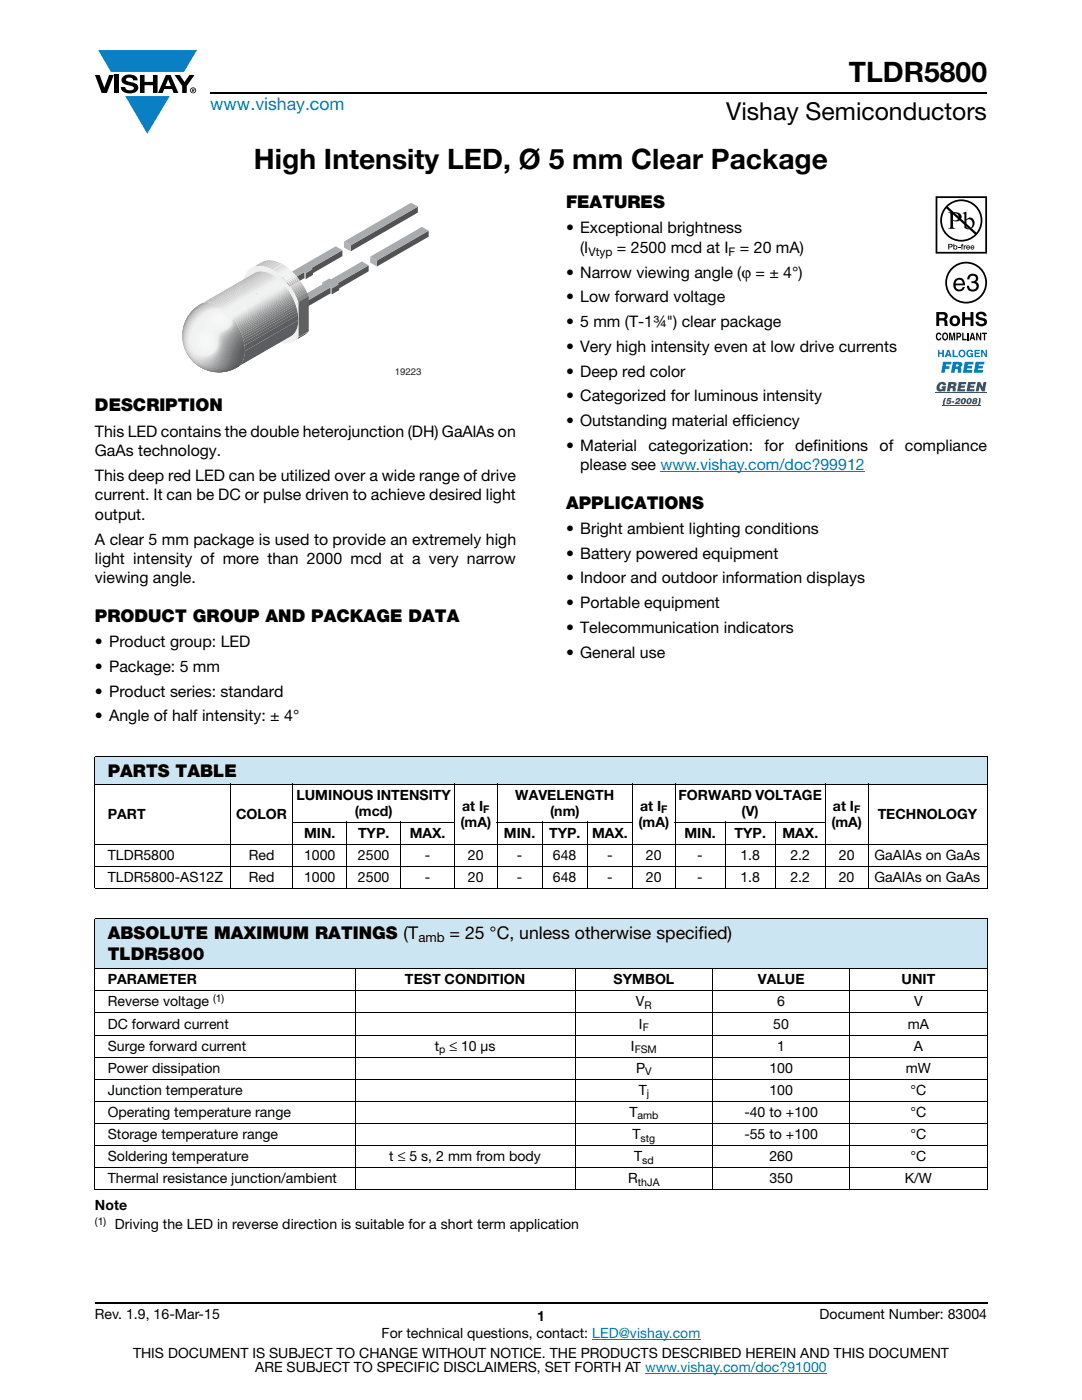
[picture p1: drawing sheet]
<svg xmlns="http://www.w3.org/2000/svg" width="216mm" height="279mm" viewBox="0 0 216 279" stroke-linecap="round" stroke-linejoin="round" font-family="sans-serif">
<g fill="#0a7fc3">
<path d="M19.6 10h19.7l-2.6 4.3h-1.1h-13.5z"/>
<path d="M25 19.2h8.9l-4.5 7.5z"/>
</g>
<g fill="#000">
<path d="M18.9 15h1l.9 2.5 1-2.5h.9l-1.4 3.6h-1zM22.9 15h.9v3.6h-.9zM24.6 15.3a2.1 2.1 0 0 1 2.8 .3l.1 .4h-.9a.79 .79 0 0 0-.7-.5 .79 .79 0 0 0-.8 .4l.3 .3 1 .2a1.08 1.08 0 0 1 1.2 1 1.08 1.08 0 0 1-1.1 1.2 1.73 1.73 0 0 1-2.4-1.2h.9a.96 .96 0 0 0 .8 .6 .96 .96 0 0 0 .9-.4 1.31 1.31 0 0 0-1.2-.6 1.03 1.03 0 0 1-1.1-.6 1.03 1.03 0 0 1 .2-1.1zM27.9 15h.9v1.3h1.7v-1.3h.9v3.6h-.9v-1.6h-1.7v1.6h-.9zM34.8 15h1.1l.9 1.4 1-1.4h1l-1.5 2.2v1.4h-.9v-1.4z"/>
<path d="M33.6 15.9l.5 1.3h-1.1zM33.1 15l-1.6 3.6h1l.3-.8h1.5l.3 .8h1l-1.6-3.6z"/>
<path d="M38.4 17.8h.2v.2h-.2zM38.3 17.7v.7h.1v-.3l.4 .3-.2-.3 .2-.2-.1-.2z"/>
<path d="M38.1 18a.46 .46 0 0 1 .9 0 .46 .46 0 0 1-.9 0zM37.9 18a.6 .6 0 0 0 1.2 0 .6 .6 0 0 0-1.2 0z"/>
</g>
<path d="M42 18.6h155M18.9 260h178.1" fill="none" stroke="#000" stroke-width=".36"/>
<path d="M131.8 94.1h40.8M118.2 267.3h21.5M128.7 274h36.3" fill="none" stroke="#007ec4" stroke-width=".2"/>
<path d="M36.4 40.4h49.1v34.9h-49.1z" fill="#fff"/>
<g fill="#525254">
<path d="M62.1 53.5l6.2-3.6v1.2l-6.2 3.6z"/>
<path d="M61 54.5l1.4-.8v1.2l-1.4 .8z"/>
</g>
<path d="M60.7 54.3l.3 .2v1.2l-.3-.2z" fill="#afb1b4"/>
<path d="M67.4 56.5l6.2-3.5v1.1l-6.2 3.6z" fill="#525254"/>
<g fill="#afb1b4">
<path d="M64.3 56.4l.3 .2v1.2l-.3-.2z"/>
<path d="M65.9 57.4l.3 .1v1.2l-.3-.1z"/>
</g>
<path d="M66.2 57.5l1.5-.8v1.2l-1.5 .8z" fill="#525254"/>
<path d="M53.2 57.1l1.3 .8v1.2l-1.3-.8z" fill="#afb1b4"/>
<path d="M54.5 57.9l6.2-3.6v1.2l-6.2 3.6z" fill="#525254"/>
<path d="M53.2 57.1l13.8-7.9 1.3 .7-6.2 3.6 .3 .2-1.4 .8-.3-.2-6.2 3.6z" fill="#a9acae"/>
<path d="M51.1 58.3l2.1-1.2v1.2l-2.1 1.2z" fill="#5f6062"/>
<path d="M51.1 59.5l2.1-1.2 1.3 .8-2.1 1.2z" fill="#d7d8da"/>
<path d="M59.7 60.9l6.2-3.5v1.2l-6.2 3.5z" fill="#525254"/>
<path d="M58.4 60.2l1.3 .7v1.2l-1.3-.7z" fill="#afb1b4"/>
<path d="M58.4 60.2l6.2-3.6-.3-.2 1.4-.8 .3 .2 6.2-3.6 1.4 .8-6.2 3.5 .3 .2-1.5 .8-.3-.1-6.2 3.5z" fill="#a9acae"/>
<path d="M58.6 68.2l.9-.9 2.1-1.2-.7 .7z" fill="#5b5c5f"/>
<path d="M56.3 62.5l2.1-1.1 1.3 .7-2 1.2z" fill="#d7d8da"/>
<path d="M59.5 63.9a3.7 3.7 0 0 1-1.5 3.3z" fill="#5b5c5f"/>
<path d="M50.2 53.5l2.2-1.3z" fill="#919395"/>
<path d="M50.4 53.4l2.2-1.3z" fill="#96989b"/>
<path d="M50.6 53.3l2.3-1.3z" fill="#9c9ea1"/>
<path d="M50.8 53.2l2.3-1.2z" fill="#a2a4a7"/>
<path d="M51.1 53.2l2.3-1.3z" fill="#a8aaad"/>
<path d="M51.3 53.1l2.1-1.2h.3l-2.1 1.2z" fill="#aeb0b3"/>
<path d="M51.6 53.1l2.1-1.2h.3l-2.1 1.2z" fill="#b5b7b9"/>
<path d="M51.9 53.1l2.1-1.2h.3l-2.1 1.2z" fill="#bbbdbf"/>
<path d="M52.2 53.1l2.1-1.2 .4 .1-2.1 1.2z" fill="#c1c3c5"/>
<path d="M52.6 53.2l2.1-1.2 .5 .1-2.1 1.2z" fill="#c8cacc"/>
<path d="M53.1 53.3l2.1-1.2 .5 .2-2.1 1.2z" fill="#cecfd1"/>
<path d="M53.6 53.5l2.1-1.2 .6 .3-2.1 1.2z" fill="#d4d6d7"/>
<path d="M54.2 53.8l2.1-1.2 .1 .1-2 1.2z" fill="#dadbdd"/>
<path d="M50.7 64l8.8-1.2v1.2z" fill="#5b5c5f"/>
<path d="M50.7 64l8.7-1.8 .1 .6z" fill="#616265"/>
<path d="M50.7 64l8.6-2.3 .1 .5z" fill="#68696b"/>
<path d="M50.7 64l8.5-2.7 .1 .4z" fill="#6e7072"/>
<path d="M50.7 64l8.3-3.1 .2 .4z" fill="#747578"/>
<path d="M50.7 64l8.2-3.5 .1 .4z" fill="#7a7b7e"/>
<path d="M50.7 64l8.1-3.8 .1 .3z" fill="#7f8184"/>
<path d="M50.7 64l7.9-4.1 .2 .3z" fill="#858689"/>
<path d="M50.7 64l7.8-4.4 .1 .3z" fill="#8b8d8f"/>
<path d="M50.7 64l7.7-4.6 .1 .2z" fill="#919395"/>
<path d="M50.7 64l7.6-4.8 .1 .2z" fill="#96989b"/>
<path d="M50.7 64l7.5-5 .1 .2z" fill="#9c9ea1"/>
<path d="M50.7 64l7.4-5.2 .1 .2z" fill="#a2a4a7"/>
<path d="M50.7 64l7.3-5.4 .1 .2z" fill="#a8aaad"/>
<path d="M50.7 64l7.2-5.5 .1 .1z" fill="#aeb0b3"/>
<path d="M50.7 64l7.1-5.7 .1 .2z" fill="#b5b7b9"/>
<path d="M50.7 64l7-5.8 .1 .1z" fill="#bbbdbf"/>
<path d="M50.7 64l6.9-6 .1 .2z" fill="#c1c3c5"/>
<path d="M50.7 64l6.8-6.1 .1 .1z" fill="#c8cacc"/>
<path d="M50.7 64l6.7-6.2 .1 .1z" fill="#cecfd1"/>
<path d="M50.7 63.8l6.6-6.2 .1 .2-6.7 6.2z" fill="#d4d6d7"/>
<path d="M50.7 63.7l6.5-6.2 .1 .1-6.6 6.2z" fill="#dadbdd"/>
<path d="M50.7 63.5l6.4-6.2 .1 .2-6.5 6.2z" fill="#e1e2e3"/>
<path d="M50.7 63.4l6.3-6.2 .1 .2-6.4 6.1z" fill="#e8e8e9"/>
<path d="M56.9 57l.1 .2-6.3 6.2v-.2z" fill="#edeeef"/>
<path d="M56.6 56.8l.3 .2-6.2 6.2v-.2z" fill="#f0f1f1"/>
<path d="M55.8 55.9l.8 .9-5.9 6.2v-.9z" fill="#f1f1f2"/>
<path d="M55.5 55.7l.3 .2-5.1 6.2v-.2z" fill="#f0f1f1"/>
<path d="M55.3 55.5l.2 .2-4.8 6.2v-.2z" fill="#edeeef"/>
<path d="M55 55.3l.3 .2-4.6 6.2v-.2z" fill="#e8e8e9"/>
<path d="M54.7 55l.3 .3-4.3 6.2v-.3z" fill="#e1e2e3"/>
<path d="M54.2 54.8l.5 .2-4 6.2v-.2z" fill="#dadbdd"/>
<path d="M53.7 54.5l.5 .3-3.5 6.2v-.3z" fill="#d4d6d7"/>
<path d="M53.3 54.4l.4 .1-3 6.2z" fill="#cecfd1"/>
<path d="M52.9 54.3l.4 .1-2.6 6.2z" fill="#c8cacc"/>
<path d="M52.5 54.2l.4 .1-2.2 6.1z" fill="#c1c3c5"/>
<path d="M52.3 54.2h.2l-1.8 6.2z" fill="#bbbdbf"/>
<path d="M52 54.2h.3l-1.6 6.2z" fill="#b5b7b9"/>
<path d="M51.7 54.2h.3l-1.3 6.2z" fill="#aeb0b3"/>
<path d="M51.5 54.2h.2l-1 6.2z" fill="#a8aaad"/>
<path d="M51.3 54.3l.2-.1-.8 6.3z" fill="#a2a4a7"/>
<path d="M51.1 54.3h.2l-.6 6.2z" fill="#9c9ea1"/>
<path d="M50.9 54.4l.2-.1-.4 6.3z" fill="#96989b"/>
<path d="M50.7 54.5l.2-.1-.2 6.3z" fill="#919395"/>
<path d="M59.5 60.3l2.1-1.2v7l-2.1 1.2z" fill="#5f6062"/>
<path d="M54.4 53.9l2-1.2 .4 .2-2.1 1.2z" fill="#dadbdd"/>
<path d="M54.7 54.1l2.1-1.2 .4 .3-2.1 1.2z" fill="#e1e2e3"/>
<path d="M55.1 54.4l2.1-1.2 .3 .2-2.1 1.2z" fill="#e8e8e9"/>
<path d="M55.4 54.6l2.1-1.2 .3 .3-2.1 1.1z" fill="#edeeef"/>
<path d="M55.7 54.8l2.1-1.1 .3 .3-2.1 1.1z" fill="#f0f1f1"/>
<path d="M56 55.1l2.1-1.1 1 1-2.1 1.2z" fill="#f1f1f2"/>
<path d="M57 56.1l2.1-1.1 .2 .2-2.1 1.2z" fill="#f0f1f1"/>
<path d="M57.2 56.4l2.1-1.2 .2 .2-2.1 1.2z" fill="#edeeef"/>
<path d="M57.4 56.6l2.1-1.2 .1 .2-2 1.2z" fill="#e8e8e9"/>
<path d="M57.6 56.8l2-1.2 .1 .2-2 1.2z" fill="#e1e2e3"/>
<path d="M57.7 57l2-1.2 .2 .1-2.1 1.2z" fill="#dadbdd"/>
<path d="M57.8 57.1l2.1-1.2 .1 .2-2.1 1.2z" fill="#d4d6d7"/>
<path d="M57.9 57.3l2.1-1.2 .1 .1-2.1 1.2z" fill="#cecfd1"/>
<path d="M58 57.4l2.1-1.2 .1 .2-2.1 1.2z" fill="#c8cacc"/>
<path d="M58.1 57.6l2.1-1.2 .1 .2-2.1 1.2z" fill="#c1c3c5"/>
<path d="M58.2 57.7l2.1-1.1 .1 .1-2.1 1.2z" fill="#bbbdbf"/>
<path d="M58.3 57.9l2.1-1.2 .1 .2-2.1 1.2z" fill="#b5b7b9"/>
<path d="M58.4 58.1l2.1-1.2 .1 .2-2.1 1.2z" fill="#aeb0b3"/>
<path d="M58.5 58.3l2.1-1.2 .1 .2-2 1.2z" fill="#a8aaad"/>
<path d="M58.7 58.5l2-1.2 .1 .2-2 1.2z" fill="#a2a4a7"/>
<path d="M58.8 58.7l2-1.2 .2 .2-2.1 1.2z" fill="#9c9ea1"/>
<path d="M58.9 58.9l2.1-1.2 .1 .3-2.1 1.2z" fill="#96989b"/>
<path d="M59 59.2l2.1-1.2 .1 .3-2 1.1z" fill="#919395"/>
<path d="M59.2 59.4l2-1.1 .2 .3-2.1 1.2z" fill="#8b8d8f"/>
<path d="M59.3 59.8l2.1-1.2 .1 .3-2 1.2z" fill="#858689"/>
<path d="M59.5 60.1l2-1.2 .1 .2-2.1 1.2z" fill="#7f8184"/>
<path d="M51.1 58.3v1.2l1.3 .8v-1.2zM56.3 61.4v1.1l1.4 .8v-1.2zM49.6 54a3.8 3.8 0 0 1 4.8-.1 12.9 12.9 0 0 1 5.1 6.4v7a3.3 3.3 0 0 1-4.3 .8 12.7 12.7 0 0 1-6.7-11.8l.2-.9z" fill="#edeeef"/>
<g fill="#5b5c5f">
<path d="M48.8 69l10.7-5.1a3.7 3.7 0 0 1-1.5 3.2l-10.7 6.2a4.1 4.1 0 0 0 1.5-4z"/>
<path d="M48.8 69l10.7-5.1a3.8 3.8 0 0 1-1.5 3.2l-9.2 3.1z"/>
<path d="M47.3 70.1h1.5v-1.1l10.7-6.2a5.2 5.2 0 0 1-1 4l-.5 .3z"/>
</g>
<path d="M48.7 68.4l10.7-6.2 .1 .6-10.7 6.2z" fill="#616265"/>
<path d="M48.5 67.9l10.8-6.2 .1 .5-10.7 6.2z" fill="#68696b"/>
<path d="M48.4 67.5l10.8-6.2 .1 .4-10.8 6.2z" fill="#6e7072"/>
<path d="M48.3 67.1l10.7-6.2 .2 .4-10.8 6.2z" fill="#747578"/>
<path d="M48.2 66.7l10.7-6.2 .1 .4-10.7 6.2z" fill="#7a7b7e"/>
<path d="M48 66.4l10.8-6.2 .1 .3-10.7 6.2z" fill="#7f8184"/>
<path d="M47.9 66.1l10.7-6.2 .2 .3-10.8 6.2z" fill="#858689"/>
<path d="M47.8 65.8l10.7-6.2 .1 .3-10.7 6.2z" fill="#8b8d8f"/>
<path d="M47.7 65.6l10.7-6.2 .1 .2-10.7 6.2z" fill="#919395"/>
<path d="M47.6 65.4l10.7-6.2 .1 .2-10.7 6.2z" fill="#96989b"/>
<path d="M47.5 65.2l10.7-6.2 .1 .2-10.7 6.2z" fill="#9c9ea1"/>
<path d="M47.3 65l10.8-6.2 .1 .2-10.7 6.2z" fill="#a2a4a7"/>
<path d="M47.3 64.8l10.7-6.2 .1 .2-10.8 6.2z" fill="#a8aaad"/>
<path d="M47.2 64.7l10.7-6.2 .1 .1-10.7 6.2z" fill="#aeb0b3"/>
<path d="M47.1 64.5l10.7-6.2 .1 .2-10.7 6.2z" fill="#b5b7b9"/>
<path d="M47 64.4l10.7-6.2 .1 .1-10.7 6.2z" fill="#bbbdbf"/>
<path d="M46.9 64.2l10.7-6.2 .1 .2-10.7 6.2z" fill="#c1c3c5"/>
<path d="M46.8 64.1l10.7-6.2 .1 .1-10.7 6.2z" fill="#c8cacc"/>
<path d="M46.7 64l10.7-6.2 .1 .1-10.7 6.2z" fill="#cecfd1"/>
<path d="M46.6 63.8l10.7-6.2 .1 .2-10.7 6.2z" fill="#d4d6d7"/>
<path d="M46.5 63.7l10.7-6.2 .1 .1-10.7 6.2z" fill="#dadbdd"/>
<path d="M46.4 63.5l10.7-6.2 .1 .2-10.7 6.2z" fill="#e1e2e3"/>
<path d="M46.3 63.4l10.7-6.2 .1 .2-10.7 6.1z" fill="#e8e8e9"/>
<path d="M46.1 63.2l10.8-6.2 .1 .2-10.7 6.2z" fill="#edeeef"/>
<path d="M45.9 63l10.7-6.2 .3 .2-10.8 6.2z" fill="#f0f1f1"/>
<path d="M45.1 62.1l10.7-6.2 .8 .9-10.7 6.2z" fill="#f1f1f2"/>
<path d="M44.8 61.9l10.7-6.2 .3 .2-10.7 6.2z" fill="#f0f1f1"/>
<path d="M44.5 61.7l10.8-6.2 .2 .2-10.7 6.2z" fill="#edeeef"/>
<path d="M44.3 61.5l10.7-6.2 .3 .2-10.8 6.2z" fill="#e8e8e9"/>
<path d="M43.9 61.2l10.8-6.2 .3 .3-10.7 6.2z" fill="#e1e2e3"/>
<path d="M43.5 61l10.7-6.2 .5 .2-10.8 6.2z" fill="#dadbdd"/>
<path d="M43 60.7l10.7-6.2 .5 .3-10.7 6.2z" fill="#d4d6d7"/>
<path d="M42.5 60.6l10.8-6.2 .4 .1-10.7 6.2z" fill="#cecfd1"/>
<path d="M42.2 60.4l10.7-6.1 .4 .1-10.8 6.2z" fill="#c8cacc"/>
<path d="M41.8 60.4l10.7-6.2 .4 .1-10.8 6.1z" fill="#c1c3c5"/>
<path d="M41.5 60.4l10.8-6.2h.2l-10.7 6.2z" fill="#bbbdbf"/>
<path d="M41.3 60.4l10.7-6.2h.3l-10.8 6.2z" fill="#b5b7b9"/>
<path d="M41 60.4l10.7-6.2h.3l-10.7 6.2z" fill="#aeb0b3"/>
<path d="M40.8 60.4l10.9-6.2z" fill="#a8aaad"/>
<path d="M40.6 60.5l10.9-6.3z" fill="#a2a4a7"/>
<path d="M40.4 60.5l10.9-6.2z" fill="#9c9ea1"/>
<path d="M40.2 60.6l10.9-6.3z" fill="#96989b"/>
<path d="M40 60.7l10.9-6.3z" fill="#919395"/>
<g fill="#f0f1f1">
<path d="M38.3 62a3.9 3.9 0 0 1 4.2-1.4 10.8 10.8 0 0 1 6.3 10.3 3.5 3.5 0 0 1-2.9 3.1 6.6 6.6 0 0 1-6.8-1.5 4.3 4.3 0 0 1-.6-2.5 3.5 3.5 0 0 0 1.4 3.3 7.3 7.3 0 0 1-1.6-11.3z"/>
<path d="M38.6 61.7a3.7 3.7 0 0 1 5.5-.4l1 .8a3.6 3.6 0 0 0-4.8 1.4l-.9 1.2a3.9 3.9 0 0 0-.1 5.6 2.38 2.38 0 0 0 2.8 .3 2.38 2.38 0 0 0 1.1-2.6v-.4a1.17 1.17 0 0 1 .8-1.4 2.95 2.95 0 0 0 2.2-2.1l-.3-1.1a10.4 10.4 0 0 1 2.7 8.5 4.1 4.1 0 0 1-3.3 2.6 6.6 6.6 0 0 1-6.2-1.6 4.3 4.3 0 0 1-.6-2.5 3.5 3.5 0 0 0 1.4 3.3 7.3 7.3 0 0 1-1.3-11.6z"/>
</g>
<path d="M38.6 61.7a3.7 3.7 0 0 1 5.4-.4l.8 .6a3.9 3.9 0 0 0-4.7 1.5l-.6 .6a4.6 4.6 0 0 0-1 6 3.5 3.5 0 0 0 1.4 3.3 7.3 7.3 0 0 1-1.3-11.6z" fill="#edeeef"/>
<path d="M38.6 61.7a3.7 3.7 0 0 1 5.4-.4l.5 .4a4.6 4.6 0 0 0-4.9 1.7 6.6 6.6 0 0 0-1.9 5.7l.4 .8 .4 .5a3.3 3.3 0 0 0 1.4 2.9 7.3 7.3 0 0 1-1.3-11.6z" fill="#e8e8e9"/>
<path d="M38.6 61.7a3.7 3.7 0 0 1 5.5-.4l.2 .2a5.4 5.4 0 0 0-5.8 2.9 5.5 5.5 0 0 0-.5 5.9l.5 .5 .3 1.1a2.71 2.71 0 0 0 1.1 1.4 7.3 7.3 0 0 1-1.3-11.6z" fill="#e1e2e3"/>
<path d="M38.6 61.7a3.7 3.7 0 0 1 5.3-.5 5.5 5.5 0 0 0-5.3 2.7 6.2 6.2 0 0 0-1.2 5.8l.5 .8 .7 .7a3.1 3.1 0 0 0 1.3 2.1 7.3 7.3 0 0 1-1.3-11.6z" fill="#dadbdd"/>
<path d="M38.6 61.7a3.7 3.7 0 0 1 4.9-.7 7 7 0 0 0-6.4 8.2 3.9 3.9 0 0 0 1.6 2.3l.3 .9 .9 .9a7.3 7.3 0 0 1-1.3-11.6z" fill="#d4d6d7"/>
<path d="M38.5 70a2.8 2.8 0 0 0 3.4 .7 2.8 2.8 0 0 0 1.5-3.1 1.38 1.38 0 0 1 1.3-1.7 2.21 2.21 0 0 0 1.4-2.7 10.3 10.3 0 0 1 2.5 8.3 4.1 4.1 0 0 1-3.3 2.6 6.6 6.6 0 0 1-6.2-1.6 4.3 4.3 0 0 1-.6-2.5z" fill="#edeeef"/>
<path d="M38.6 61.7a3.7 3.7 0 0 1 4.4-1 7.4 7.4 0 0 0-6 8.4 4.2 4.2 0 0 0 1.7 2.6l.4 .8 .8 .8a7.3 7.3 0 0 1-1.3-11.6z" fill="#cecfd1"/>
<path d="M38.5 70.4a2.94 2.94 0 0 0 3 .6 2.94 2.94 0 0 0 1.9-2.4l.1-.8a1.46 1.46 0 0 1 1.2-1.8 2.33 2.33 0 0 0 1.6-2.6 10.2 10.2 0 0 1 2.3 8.1 4.1 4.1 0 0 1-3.3 2.6 6.7 6.7 0 0 1-6.1-1.5 4 4 0 0 1-.7-2.2z" fill="#e8e8e9"/>
<path d="M38.6 61.7a3.7 3.7 0 0 1 3.9-1.1 7.4 7.4 0 0 0-5.5 8.9l.4 1 .6 .8 .8 .6 .4 .7 .7 .7a7.3 7.3 0 0 1-1.3-11.6z" fill="#c8cacc"/>
<path d="M38.5 70.8a3.3 3.3 0 0 0 3.6 .1 3.3 3.3 0 0 0 1.5-3.3 1.73 1.73 0 0 1 1.4-1.7 2.25 2.25 0 0 0 1.4-2.3 10.1 10.1 0 0 1 2.2 7.9 4.1 4.1 0 0 1-3.3 2.6 6.8 6.8 0 0 1-6-1.4l-.5-.8z" fill="#e1e2e3"/>
<path d="M38.6 61.7a3.7 3.7 0 0 1 3.5-1.3 7.6 7.6 0 0 0-5.1 9.4l.5 .9 .6 .8 1.8 1.8a7.3 7.3 0 0 1-1.3-11.6z" fill="#c1c3c5"/>
<path d="M38.6 71.2a3.5 3.5 0 0 0 5.1-3.6 1.97 1.97 0 0 1 1.5-1.7 2.39 2.39 0 0 0 1.3-2.2 9.9 9.9 0 0 1 2.1 7.8 4.1 4.1 0 0 1-3.3 2.6 6.7 6.7 0 0 1-6.1-1.4z" fill="#dadbdd"/>
<path d="M38.6 61.7a3.8 3.8 0 0 1 3.2-1.3 7.6 7.6 0 0 0-4.8 9.5l.5 .9 .7 .8 1.7 1.7a7.3 7.3 0 0 1-1.3-11.6z" fill="#bbbdbf"/>
<path d="M38.7 71.5a3.7 3.7 0 0 0 5.1-3.8l.1-.3a2.68 2.68 0 0 1 1.7-1.7 2.33 2.33 0 0 0 1-1.9 9.8 9.8 0 0 1 2 7.7 4.1 4.1 0 0 1-3.3 2.6 6.8 6.8 0 0 1-6-1.4z" fill="#d4d6d7"/>
<path d="M38.7 71.7a3.6 3.6 0 0 0 4.8-1.8l.2-.5a5.7 5.7 0 0 1 .8-2.7l.3-.3a2.93 2.93 0 0 0 1.9-2.4 9.7 9.7 0 0 1 1.9 7.5 4.1 4.1 0 0 1-3.3 2.6 6.5 6.5 0 0 1-6.2-1.6z" fill="#cecfd1"/>
<path d="M38.6 61.7a4.3 4.3 0 0 1 2.9-1.3 7.6 7.6 0 0 0-4.4 9.7 7.6 7.6 0 0 0 2.2 2.6l.6 .6a7.3 7.3 0 0 1-1.3-11.6z" fill="#b5b7b9"/>
<path d="M38.8 71.9a2.56 2.56 0 0 0 3.1-.2 5.7 5.7 0 0 0 2.3-4.3 5.3 5.3 0 0 1 1.9-1.9l.5-.7 .2-.7a9.7 9.7 0 0 1 1.8 7.4 4.1 4.1 0 0 1-3.3 2.6 6.6 6.6 0 0 1-6.1-1.5z" fill="#c8cacc"/>
<path d="M38.6 61.7a4.5 4.5 0 0 1 2.7-1.3 7.4 7.4 0 0 0-3.7 10.7l.7 .8 1.6 1.4a7.3 7.3 0 0 1-1.3-11.6z" fill="#aeb0b3"/>
<path d="M38.9 72.1a2.43 2.43 0 0 0 3-.1 5.6 5.6 0 0 0 2.4-4.4 4.8 4.8 0 0 1 1.9-2l.4-.6 .3-.8a9.6 9.6 0 0 1 1.7 7.3 4.1 4.1 0 0 1-3.3 2.6 6.5 6.5 0 0 1-6.2-1.6z" fill="#c1c3c5"/>
<path d="M38.6 61.7a4.7 4.7 0 0 1 2.4-1.3 7.5 7.5 0 0 0-3.9 10 8.3 8.3 0 0 0 2.6 2.7l.2 .2a7.3 7.3 0 0 1-1.3-11.6z" fill="#a8aaad"/>
<path d="M39 72.3a2.75 2.75 0 0 0 3.9-.9 7.7 7.7 0 0 0 1.7-4l.4-.6a4.5 4.5 0 0 0 2-2.4 9.5 9.5 0 0 1 1.6 7.1 4.1 4.1 0 0 1-3.3 2.6 6.6 6.6 0 0 1-6.1-1.5z" fill="#bbbdbf"/>
<path d="M39.1 72.5a2.77 2.77 0 0 0 4-1.1l.8-1.4 .3-1.1a4.4 4.4 0 0 1 2-3l.5-.6 .4-.8a9.4 9.4 0 0 1 1.5 7 4.1 4.1 0 0 1-3.3 2.6 6.7 6.7 0 0 1-6-1.4z" fill="#b5b7b9"/>
<g fill="#a2a4a7">
<path d="M38.6 61.7a5.1 5.1 0 0 1 2.2-1.3 7.8 7.8 0 0 0-4.3 8.2 7.3 7.3 0 0 1 2.1-6.9z"/>
<path d="M37.8 71.4l1 1 1.1 .9-1.1-.8z"/>
</g>
<path d="M47.2 64.7a9.4 9.4 0 0 1 1.4 6.8 4.1 4.1 0 0 1-3.3 2.6 6.6 6.6 0 0 1-6.1-1.5 2.75 2.75 0 0 0 4.1-1.2l.7-1.1a7.7 7.7 0 0 1 2.5-4.6z" fill="#aeb0b3"/>
<g fill="#9c9ea1">
<path d="M38.6 61.7l1.2-.8 .8-.4a7.8 7.8 0 0 0-4.2 7.1 7.3 7.3 0 0 1 2.2-5.9z"/>
<path d="M38.5 72.2l1.4 1.1z"/>
</g>
<path d="M39.3 72.8a2.73 2.73 0 0 0 4.2-1.2l.9-2a6.3 6.3 0 0 1 2.2-3.8l.7-1a9.3 9.3 0 0 1 1.3 6.7 4.1 4.1 0 0 1-3.3 2.6 6.8 6.8 0 0 1-6-1.3z" fill="#a8aaad"/>
<g fill="#96989b">
<path d="M38.6 61.7l1.8-1.2a7.9 7.9 0 0 0-4 6.3 7.3 7.3 0 0 1 2.2-5.1z"/>
<path d="M39 72.6l.9 .7z"/>
</g>
<path d="M39.4 72.9a2.91 2.91 0 0 0 4.6-1.8 12.8 12.8 0 0 1 2.4-4.7l.9-1.4a8.7 8.7 0 0 1 1.1 7.1 5.1 5.1 0 0 1-4.3 2.2 6.9 6.9 0 0 1-4.7-1.4z" fill="#a2a4a7"/>
<path d="M39.5 73a2.91 2.91 0 0 0 4.6-1.6 15.2 15.2 0 0 1 2.4-4.9l1-1.3a8.4 8.4 0 0 1 .9 6.9 5.1 5.1 0 0 1-4.3 2.2 7.1 7.1 0 0 1-4.6-1.3z" fill="#9c9ea1"/>
<g fill="#919395">
<path d="M38.6 61.7l1.6-1.1a7.7 7.7 0 0 0-3.8 5.6 7.2 7.2 0 0 1 2.2-4.5z"/>
<path d="M39.5 73l.4 .3z"/>
</g>
<path d="M39.7 73.1a3 3 0 0 0 4.7-1.8 14.8 14.8 0 0 1 3.2-5.9 8.2 8.2 0 0 1 .8 6.7 5.1 5.1 0 0 1-4.3 2.2 7.3 7.3 0 0 1-4.4-1.2z" fill="#96989b"/>
<path d="M38.6 61.7l1.4-1a7.6 7.6 0 0 0-3.5 4.7l.1-.1a7.2 7.2 0 0 1 2-3.6z" fill="#8b8d8f"/>
<path d="M41.3 62.7a2.99 2.99 0 0 1 4.7 .5 2.09 2.09 0 0 1-1.7 2.7l-.3 .1a1.14 1.14 0 0 0-.8 1.7 2.39 2.39 0 0 1-1.7 3 2.39 2.39 0 0 1-2.9-1.8 3.4 3.4 0 0 1 1.2-3.9l1-1.8z" fill="#f1f1f2"/>
<path d="M39.8 73.2a3 3 0 0 0 4.8-1.8 14.9 14.9 0 0 1 3.1-5.8 8.1 8.1 0 0 1 .7 6.5 5.1 5.1 0 0 1-4.3 2.2 7.4 7.4 0 0 1-4.3-1.1z" fill="#919395"/>
<path d="M38.6 61.7l.6-.4a7.4 7.4 0 0 0-2.4 3.2 7.3 7.3 0 0 1 1.8-2.8z" fill="#858689"/>
<path d="M40 73.3a3.1 3.1 0 0 0 4.9-1.7l.2-.6a12.8 12.8 0 0 1 2.7-5.2 8 8 0 0 1 .6 6.3 5.1 5.1 0 0 1-4.3 2.2l-2-.1z" fill="#8b8d8f"/>
<path d="M41.4 62.7a2.78 2.78 0 0 1 4.6 .8 2.12 2.12 0 0 1-2 2.4l-.4 .1a.96 .96 0 0 0-.5 1.4 2.32 2.32 0 0 1-2.5 3.2 2.93 2.93 0 0 1-2-2.4 2.93 2.93 0 0 1 1.3-2.9 2.81 2.81 0 0 0 1-1.8z" fill="#f1f1f2"/>
<path d="M47.9 66.1a7.8 7.8 0 0 1 .5 6 5.1 5.1 0 0 1-4.3 2.2l-2-.1-1.6-.6a3.2 3.2 0 0 0 4.8-2.5l.1-.3a12.9 12.9 0 0 1 2.5-4.7z" fill="#858689"/>
<path d="M41.4 62.9a2.7 2.7 0 0 1 4.5 .5 2.02 2.02 0 0 1-2 2.4l-.3 .1a.65 .65 0 0 0-.7 .6l.1 1.4a2.15 2.15 0 0 1-1.7 2.6 2.15 2.15 0 0 1-2.5-2 2.79 2.79 0 0 1 1.5-3.2l.5-.7 .3-1.1z" fill="#f2f2f3"/>
<path d="M48 66.4a7 7 0 0 1 .1 6.2 6.8 6.8 0 0 1-7.1 1.2 3.2 3.2 0 0 0 4.5-2.3 11.6 11.6 0 0 1 2.5-5.1z" fill="#7f8184"/>
<path d="M41.6 62.8a2.63 2.63 0 0 1 4.1 .4 1.83 1.83 0 0 1-1.8 2.5 .99 .99 0 0 0-1.1 1.1 2.74 2.74 0 0 1-1.1 3.5 2.48 2.48 0 0 1-2.8-1.6 2.48 2.48 0 0 1 1.3-3l.7-.8 .2-1.2z" fill="#f2f2f3"/>
<path d="M48.2 66.7a6.8 6.8 0 0 1-.1 5.9 6.7 6.7 0 0 1-6.6 1.4 3.3 3.3 0 0 0 4.3-2.5 10.7 10.7 0 0 1 2.4-4.8z" fill="#7a7b7e"/>
<path d="M41.7 62.9a2.44 2.44 0 0 1 4.1 .7 1.87 1.87 0 0 1-1.9 2.1l-1.2 .3-.1 .4a3.4 3.4 0 0 1-.4 3.5 2.1 2.1 0 0 1-2.3 .1 2.1 2.1 0 0 1-.9-2.1 2.6 2.6 0 0 1 1.9-2.6l.2-.1a4.1 4.1 0 0 1 .6-2.3z" fill="#f3f3f3"/>
<path d="M48.3 67.1a6.6 6.6 0 0 1-.2 5.5 6.7 6.7 0 0 1-6 1.5 3.4 3.4 0 0 0 4.1-3.2l1.1-2.4z" fill="#747578"/>
<path d="M42 62.8a2.35 2.35 0 0 1 3.6 .6 1.76 1.76 0 0 1-1.7 2.2l-1.5 .3v.4l.2 .9a2.14 2.14 0 0 1-1.2 3.1 2.36 2.36 0 0 1-2.3-2.2 2.36 2.36 0 0 1 1.8-2.5l.5-.3a3.5 3.5 0 0 1 .6-2.5z" fill="#f3f3f3"/>
<path d="M48.4 67.5a6.5 6.5 0 0 1-.3 5.1 6.4 6.4 0 0 1-5.5 1.6 3.4 3.4 0 0 0 3.9-2.9l.8-2.3z" fill="#6e7072"/>
<path d="M48.5 67.9a6.2 6.2 0 0 1-.4 4.7 6.4 6.4 0 0 1-4.9 1.7 3.7 3.7 0 0 0 3.8-3.4l.5-1.6z" fill="#68696b"/>
<path d="M48.7 68.4a5.4 5.4 0 0 1-1 4.6l-.9 .6a7.3 7.3 0 0 1-2.9 .7 3.8 3.8 0 0 0 3.5-3.4l.5-1.5z" fill="#616265"/>
<g fill="#f3f4f4">
<path d="M39.7 66.4a2.04 2.04 0 0 1 2.2-.6l.5 1.1a2.17 2.17 0 0 1-1.1 3.3 2.21 2.21 0 0 1-2-1.4 2.21 2.21 0 0 1 .4-2.4z"/>
<path d="M39.9 66.4l.5-.3a1.31 1.31 0 0 1 2 1 1.87 1.87 0 0 1 .1 2 1.87 1.87 0 0 1-1.7 1 2.18 2.18 0 0 1-.9-3.7z"/>
</g>
<path d="M39.8 66.6a1.42 1.42 0 0 1 2.5 .4 2.13 2.13 0 0 1-.5 2.8 1.96 1.96 0 0 1-2.2-.8 1.96 1.96 0 0 1 .2-2.4z" fill="#f4f5f5"/>
<path d="M48.8 69a5.2 5.2 0 0 1-1.1 4l-1.3 .8-1.6 .4a3.9 3.9 0 0 0 3-3.4l.4-1.1z" fill="#5b5c5f"/>
<g fill="#f4f5f5">
<path d="M40 66.6a1.5 1.5 0 0 1 1.6-.2 1.5 1.5 0 0 1 .9 1.4 1.57 1.57 0 0 1-1.1 2.1 1.57 1.57 0 0 1-1.9-1.4 1.87 1.87 0 0 1 .5-1.9z"/>
<path d="M40.2 66.6a1.54 1.54 0 0 1 2.2 1.4 1.45 1.45 0 0 1-1 1.8 1.45 1.45 0 0 1-1.8-1 1.83 1.83 0 0 1 .6-2.2z"/>
</g>
<g fill="#f5f6f6">
<path d="M39.8 67a1.32 1.32 0 0 1 1.4-.5 1.32 1.32 0 0 1 1 .9 1.45 1.45 0 0 1 0 1.7 1.45 1.45 0 0 1-1.6 .6 1.81 1.81 0 0 1-.8-2.7z"/>
<path d="M39.9 67.1a1.25 1.25 0 0 1 1.3-.5 1.25 1.25 0 0 1 .9 .9 1.34 1.34 0 0 1-.1 1.8 1.34 1.34 0 0 1-1.7 .1 1.73 1.73 0 0 1-.4-2.3z"/>
</g>
<path d="M42 62.8a2.12 2.12 0 0 1 3.6 1.1v.2a2.07 2.07 0 0 1-2.2 1.5 1.56 1.56 0 0 1-1.6-.3 2.06 2.06 0 0 1 .2-2.5z" fill="#f3f4f4"/>
<path d="M40 67.1a1.31 1.31 0 0 1 1.6-.2 1.31 1.31 0 0 1 .6 1.3 1.25 1.25 0 0 1-1.1 1.4 1.25 1.25 0 0 1-1.3-1.2v-.9z" fill="#f5f6f6"/>
<path d="M42.2 62.8a2.01 2.01 0 0 1 3.4 1.2 2.33 2.33 0 0 1-3.3 1.3 1.53 1.53 0 0 1-.1-2.5z" fill="#f3f4f4"/>
<path d="M40.1 67.1a1.26 1.26 0 0 1 1.5-.1 1.26 1.26 0 0 1 .6 1.3 1.17 1.17 0 0 1-1.2 1.3 1.17 1.17 0 0 1-1.2-1.2l.1-.9z" fill="#f5f6f6"/>
<path d="M42.3 62.9a1.94 1.94 0 0 1 3.2 1 2.08 2.08 0 0 1-3.6 .7 1.48 1.48 0 0 1 .4-1.7z" fill="#f4f5f5"/>
<path d="M40.2 67.2a1.17 1.17 0 0 1 1.3-.1 1.17 1.17 0 0 1 .6 1.1 1.1 1.1 0 0 1-1 1.3 1.1 1.1 0 0 1-1.2-1.1l.1-.9z" fill="#f6f6f7"/>
<g fill="#f4f5f5">
<path d="M42.3 62.9a1.84 1.84 0 0 1 3.1 1.1 1.97 1.97 0 0 1-3.4 .5 1.36 1.36 0 0 1 .3-1.6z"/>
<path d="M42.5 62.9a1.73 1.73 0 0 1 2.8 1.1 1.86 1.86 0 0 1-3.2 .4 1.3 1.3 0 0 1 .4-1.5z"/>
</g>
<path d="M40.2 67.3a1.18 1.18 0 0 1 1.7 .4 1.18 1.18 0 0 1-.4 1.6 1.23 1.23 0 0 1-1.4-.6 1.23 1.23 0 0 1 .1-1.4z" fill="#f6f6f7"/>
<path d="M42.6 62.9a1.64 1.64 0 0 1 2.7 1.1 1.75 1.75 0 0 1-1.5 1.1 1.75 1.75 0 0 1-1.6-.8 1.21 1.21 0 0 1 .4-1.4z" fill="#f5f6f6"/>
<path d="M40.3 67.4a1.07 1.07 0 0 1 1.5 .4 1.07 1.07 0 0 1-.5 1.5 1.15 1.15 0 0 1-1.2-.7 1.15 1.15 0 0 1 .2-1.2z" fill="#f6f6f7"/>
<g fill="#f5f6f6">
<path d="M42.6 63a1.57 1.57 0 0 1 2.6 .9 1.58 1.58 0 0 1-1.5 1.1 1.58 1.58 0 0 1-1.5-1.1l.2-.6z"/>
<path d="M42.7 63a1.47 1.47 0 0 1 2.4 1 1.49 1.49 0 0 1-1.4 1 1.49 1.49 0 0 1-1.4-1.1l.2-.6z"/>
</g>
<path d="M40.4 67.4a.97 .97 0 0 1 1.3 .5 .97 .97 0 0 1-.5 1.3 1.05 1.05 0 0 1-1-.6 1.05 1.05 0 0 1 .2-1.2z" fill="#f6f6f7"/>
<path d="M42.8 63a1.35 1.35 0 0 1 1.4-.2 1.35 1.35 0 0 1 .8 1.2 1.36 1.36 0 0 1-1.4 .9 1.36 1.36 0 0 1-1.2-1.2z" fill="#f5f6f6"/>
<path d="M42.9 63.1a1.23 1.23 0 0 1 1.4-.2 1.23 1.23 0 0 1 .7 1.1 1.27 1.27 0 0 1-1.4 .8 1.27 1.27 0 0 1-1.1-1.1z" fill="#f6f6f7"/>
<path d="M40.5 67.5a.85 .85 0 0 1 1.2 .5 .85 .85 0 0 1-.6 1.1 .93 .93 0 0 1-.8-.6 .93 .93 0 0 1 .2-1z" fill="#f7f7f8"/>
<path d="M43 63.1a1.15 1.15 0 0 1 1.2-.1 1.15 1.15 0 0 1 .7 1 1.16 1.16 0 0 1-1.3 .7 1.16 1.16 0 0 1-1-1z" fill="#f6f6f7"/>
<path d="M40.6 67.5a.72 .72 0 0 1 1 .6 .72 .72 0 0 1-.7 .8 .8 .8 0 0 1-.5-.6 .8 .8 0 0 1 .2-.8z" fill="#f7f7f8"/>
<g fill="#f6f6f7">
<path d="M43.1 63.2a1.01 1.01 0 0 1 1.1-.1 1.01 1.01 0 0 1 .5 1.1 1.01 1.01 0 0 1-1.3 .4 1.01 1.01 0 0 1-.6-1.2z"/>
<path d="M43.1 63.3a.88 .88 0 0 1 1.1-.2 .88 .88 0 0 1 .4 1.1 .97 .97 0 0 1-1 .3 .97 .97 0 0 1-.8-.8z"/>
</g>
<g fill="#f7f7f8">
<path d="M43.1 63.4a.84 .84 0 0 1 .9-.2 .84 .84 0 0 1 .6 .8 .83 .83 0 0 1-1 .5 .83 .83 0 0 1-.6-.9z"/>
<path d="M43.4 63.3a.63 .63 0 0 1 .8 0 .63 .63 0 0 1 .1 .9 .63 .63 0 0 1-.8 .1l-.4-.5z"/>
<path d="M40.7 68a.39 .39 0 0 1 .6 .1 .39 .39 0 0 1-.3 .5 .46 .46 0 0 1-.3-.6z"/>
<path d="M43.3 63.6a.5 .5 0 0 1 .7-.2 .5 .5 0 0 1 .2 .7 .52 .52 0 0 1-.6 .1 .52 .52 0 0 1-.3-.6z"/>
<circle cx="40.9" cy="68.2" r=".56"/>
<circle cx="43.8" cy="63.7" r=".3"/>
</g>
<path d="M70 49l13.4-7.8v1.2l-13.4 7.8z" fill="#525254"/>
<path d="M68.6 48.2l1.4 .8v1.2l-1.4-.8z" fill="#afb1b4"/>
<path d="M68.6 48.2l13.4-7.7 1.4 .7-13.4 7.8z" fill="#a9acae"/>
<path d="M75.2 52l10.3-6v1.2l-10.3 6z" fill="#525254"/>
<path d="M73.9 51.2l1.3 .8v1.2l-1.3-.8z" fill="#afb1b4"/>
<path d="M73.9 51.2l10.3-5.9 1.3 .7-10.3 6z" fill="#a9acae"/>
<path d="M186.7 39.2h10.3v41.8h-10.3z" fill="#fff"/>
<g fill="#000">
<path d="M191.2 49.3h.4v.1h-.4zM191.9 48.7h.3l-.2 .2 .2 .1v.1h-.2v.7h-.1v-.7h-.2zM192.3 49h.2v.1l.3-.1v.1l-.3 .1v.6h-.2zM193.3 54.9a1.07 1.07 0 0 1 1.3-.2 1.07 1.07 0 0 1 .5 1.2l-.4 .4a1.06 1.06 0 0 1 .5 1.4 1.06 1.06 0 0 1-1.4 .5l-.2-.1a1.02 1.02 0 0 1-.7-1.1h.5a.71 .71 0 0 0 .9 .8 .71 .71 0 0 0 .3-1.2l-.7-.1v-.4a.59 .59 0 0 0 .8-.4 .59 .59 0 0 0-.6-.7 .66 .66 0 0 0-.7 .8h-.4zM186.9 66.6l.4-.2h.3l.2 .5-.6-.2a.66 .66 0 0 0 .1 1l.3-.3h.2a.54 .54 0 0 1-.4 .6 .54 .54 0 0 1-.6-.5zM189.4 66.4h.4l.2 1.2 .2-1.2h.4v1.5h-.3v-1.3l-.2 1.3h-.2l-.3-1.3v1.3h-.2zM192 66.4h.3v1.2h.6v.3h-.9zM192 62.3h.6v1h1.1v-1h.5v2.8h-.5v-1.3h-1.1v1.3h-.6zM193 66.4h.3v1.5h-.3zM195 62.4a1.15 1.15 0 0 1 1.9 .7h-.6v-.2a.68 .68 0 0 0-1-.1v.4l.2 .1a1.29 1.29 0 0 1 1.5 .9 1.17 1.17 0 0 1-1.2 .9 1.17 1.17 0 0 1-1.1-.9h.5l.1 .2a.67 .67 0 0 0 1.1-.1l-.3-.3-.5-.1a.82 .82 0 0 1-.9-.5 .82 .82 0 0 1 .3-1zM194.8 66.4h.3l.5 1.1v-1.1h.2v1.5h-.3l-.5-1.1v1.1h-.2zM195.9 66.4h1.1v.3h-.4v1.2h-.3v-1.2h-.4z"/>
<path d="M187 39.5h9.6v10.8h-9.6zM186.7 39.2v11.4h10.3v-11.4z"/>
<path d="M189 56.4a3.8 3.8 0 0 1 7.6 0 3.8 3.8 0 0 1-7.6 0zM188.6 56.4a4.2 4.2 0 0 0 8.4 0 4.2 4.2 0 0 0-8.4 0z"/>
<path d="M189.1 41.3a3.9 3.9 0 0 1 5.3-.2 3.9 3.9 0 0 1 .4 5.3zM188.8 41.6l5.7 5.2a3.9 3.9 0 0 1-5.3 .1 3.9 3.9 0 0 1-.4-5.3zM187.6 44a4.2 4.2 0 0 0 8.4 0 4.2 4.2 0 0 0-8.4 0z"/>
<path d="M189.4 48.8v.4h.4v-.3zM189.2 48.7h.7l.2 .3-.2 .3-.5 .1v.4h-.2z"/>
<path d="M190.2 42.6v1.3a.75 .75 0 0 0 1.1-.6 .75 .75 0 0 0-1.1-.7zM189.2 42.4a2.81 2.81 0 0 1 2.4 .3 .97 .97 0 0 1 0 1.2 .97 .97 0 0 1-1.2 .2h-.2v1.1v.2l.5 .3h-1.5l.3-.2 .1-.3v-2.3v-.3z"/>
<path d="M190.4 49.4a.26 .26 0 0 0 .5 0 .26 .26 0 0 0-.5 0zM190.2 48.7h.2v.4a.38 .38 0 0 1 .5 0 .38 .38 0 0 1 0 .6 .38 .38 0 0 1-.5 0l-.2 .1z"/>
<path d="M190.9 56.1l-.2 .5h1.4a.7 .7 0 0 0-.4-.7 .7 .7 0 0 0-.8 .2zM190.7 55.7a1.18 1.18 0 0 1 1.4-.1 1.18 1.18 0 0 1 .5 1.3h-1.9a.73 .73 0 0 0 .5 .9 .73 .73 0 0 0 .9-.5h.4a1.21 1.21 0 0 1-1.6 .8 1.21 1.21 0 0 1-.6-1.7z"/>
<path d="M192.8 44v1.3l.2 .2a.72 .72 0 0 0 .8-.1 .72 .72 0 0 0 .3-.7 .72 .72 0 0 0-.4-.8 .72 .72 0 0 0-.9 .1zM192.1 42.5l.7-.3v1.6a.89 .89 0 0 1 1.1-.3 .89 .89 0 0 1 .6 1 1.23 1.23 0 0 1-.7 1.2 1.23 1.23 0 0 1-1.4-.2v-2.7z"/>
<path d="M193 49.2v.1h.4l-.2-.2zM193 49h.4l.2 .4h-.6v.2l.5-.1a.42 .42 0 0 1-.6 .2 .42 .42 0 0 1 .1-.7z"/>
<path d="M193.9 49.2l-.1 .1h.4l-.2-.2zM193.8 49h.5l.1 .4h-.6l.1 .2 .5-.1a.42 .42 0 0 1-.7 .2 .42 .42 0 0 1 .1-.7z"/>
<path d="M187.4 62.8v.7h.9a.39 .39 0 0 0 .1-.7zM186.8 62.3h1.4a.79 .79 0 0 1 .8 .4 .79 .79 0 0 1-.1 .9l-.2 .1a.98 .98 0 0 1 .4 1.2l.1 .2h-.7l-.2-1.1h-.9v1.1h-.6z"/>
<path d="M188.4 66.7a.64 .64 0 0 0 .2 1l.1-.1a.64 .64 0 0 0-.1-1zM188.2 66.5l.2-.1a.56 .56 0 0 1 .7 .3 .82 .82 0 0 1-.5 1.3l-.2-.1a.89 .89 0 0 1-.2-1.4z"/>
<path d="M190.3 63.5a.63 .63 0 0 0-.3 .7 .63 .63 0 0 0 .8 .4 .63 .63 0 0 0 .2-.8 .63 .63 0 0 0-.7-.3zM189.5 64a1.09 1.09 0 0 1 2.1 0 1.09 1.09 0 0 1-2.1 0z"/>
<path d="M191.1 66.7v.4l.4-.1v-.3zM190.8 66.4h.6a.5 .5 0 0 1 .4 .5 .5 .5 0 0 1-.4 .5h-.3v.5h-.3z"/>
<path d="M194 66.7l-.1 .6h.3zM193.9 66.4h.3l.4 1.5h-.3v-.3h-.5l-.1 .3h-.3z"/>
</g>
<path d="M186.7 78.4h10.3" fill="none" stroke="#279048" stroke-width=".2"/>
<g fill="#279048">
<path d="M187.2 76.6a.91 .91 0 0 1 .9-.4 .91 .91 0 0 1 .7 .7h-.6l-.3-.2a.56 .56 0 0 0-.4 .4 .56 .56 0 0 0 .3 .6l.3-.2h-.2v-.4h.9l-.2 1h-.4v-.2a.82 .82 0 0 1-1.1 .1 .82 .82 0 0 1-.1-1.1z"/>
<path d="M191.3 76.2h1.5v.5h-1v.3h.8l-.1 .4h-.8v.3h.9l-.1 .4h-1.5z"/>
<path d="M193.2 76.2h1.5l-.1 .5h-.9v.3h.7v.4h-.8l-.1 .3h1l-.1 .4h-1.6z"/>
<path d="M195 76.2h.6l.5 1.1 .1-1.1h.6l-.3 1.9h-.6l-.5-1-.1 1h-.6z"/>
<path d="M188.5 79.4h.3l-.3 .8v.8h-.3v-.8z"/>
<path d="M189.1 79.4h.8l-.1 .3h-.5l-.1 .2h.5a.52 .52 0 0 1-.2 .7 .52 .52 0 0 1-.7-.3l.5 .1 .2-.2-.2-.1h-.4z"/>
<path d="M190 80.1h.4v.3h-.5z"/>
<path d="M190.8 79.6a.5 .5 0 0 1 .5-.2 .5 .5 0 0 1 .4 .4l-.7 .6h.6l-.1 .3h-1l.8-.9-.1-.1-.2 .2h-.4z"/>
<path d="M189.8 76.7l-.1 .4 .5-.1 .1-.1-.1-.2zM189.3 76.2l1.5 .2a.54 .54 0 0 1-.3 .8l.2 .3v.6h-.6v-.5l-.3-.1h-.1l-.2 .6h-.6z"/>
<path d="M192.2 79.8l-.2 .4 .2 .2 .2-.5-.1-.2zM191.9 79.6a.51 .51 0 0 1 .8 .1 .66 .66 0 0 1-.2 .8 .66 .66 0 0 1-.8 0v-.5z"/>
<path d="M193.3 79.8l-.1 .4 .1 .2 .3-.5-.2-.2zM193.1 79.6a.51 .51 0 0 1 .8 .1 .66 .66 0 0 1-.2 .8 .66 .66 0 0 1-.8 0l-.1-.5z"/>
</g>
<path d="M188 80.9h7.7" fill="none" stroke="#279048" stroke-width=".2"/>
<g fill="#279048">
<path d="M195.3 79.4h.3l.1 .8a.72 .72 0 0 1-.7 .8l.3-.8z"/>
<path d="M194.5 79.7l-.1 .2h.2l.1-.2zM194.4 80.2v.2h.2v-.2zM194.2 79.6a.52 .52 0 0 1 .8 .2l-.2 .2 .2 .3a.55 .55 0 0 1-.5 .4 .55 .55 0 0 1-.6-.4l.3-.3-.1-.2z"/>
</g>
<g fill="#0060af">
<path d="M187.2 69.8h.3v.6h.5v-.6h.3v1.5h-.3v-.7h-.5v.7h-.3z"/>
<path d="M190.1 69.8h.3v1.2h.7v.3h-1z"/>
<path d="M193 70a.68 .68 0 0 1 1.2 .3l-.9-.2a.55 .55 0 0 0-.2 .5 .55 .55 0 0 0 .4 .4l.4-.3h-.3v-.2h.6v.8h-.2l-.1-.2a.71 .71 0 0 1-1-.1 .71 .71 0 0 1 .1-1z"/>
<path d="M194.5 69.8h1v.3h-.8v.3h.8v.2h-.8v.4h.8v.3h-1z"/>
<path d="M195.8 69.8h.3l.6 1v-1h.3v1.5h-.3l-.6-1.1v1.1h-.3z"/>
<path d="M188.2 72.2h1.7l-.1 .5h-1l-.1 .4h.8l-.1 .5h-.8l-.1 .8h-.7z"/>
<path d="M192.5 72.2h1.8l-.1 .5h-1.1v.3h.9l-.1 .5h-.9l-.1 .4h1.1l-.1 .5h-1.8z"/>
<path d="M194.7 72.2h1.7v.5h-1.1v.3h.8v.5h-.9l-.1 .4h1.1l-.1 .5h-1.8z"/>
<path d="M189.2 70.1l-.2 .6h.4zM189 69.8h.4l.5 1.5h-.3l-.1-.3h-.6l-.1 .3h-.3z"/>
<path d="M191.5 70.6a.47 .47 0 0 0 .9 0 .47 .47 0 0 0-.9 0zM191.2 70.5a.75 .75 0 0 1 1.5 0 .75 .75 0 0 1-1.5 0z"/>
<path d="M190.8 72.7l-.1 .4h.6l-.1-.4zM190.1 72.2l1.8 .2a.63 .63 0 0 1-.3 1l.2 .2v.8h-.7v-.6l-.3-.2h-.2l-.1 .8h-.7z"/>
</g>
<path d="M18.9 151h178.1v5.5h-178.1z" fill="#cce5f3"/>
<g fill="#fff">
<path d="M18.9 156.5h27.1v12h-27.1z"/>
<path d="M46 156.5h12.4v12h-12.4z"/>
<path d="M58.4 156.5h32.3v7.6h-32.3z"/>
<path d="M90.7 156.5h8.5v12h-8.5z"/>
<path d="M99.2 156.5h27v7.6h-27z"/>
<path d="M126.2 156.5h8.5v12h-8.5z"/>
<path d="M134.7 156.5h30v7.6h-30z"/>
<path d="M164.7 156.5h8.5v12h-8.5z"/>
<path d="M173.2 156.5h23.8v12h-23.8z"/>
<path d="M58.4 164.1h10.8v4.4h-10.8z"/>
<path d="M69.2 164.1h10.7v4.4h-10.7z"/>
<path d="M79.9 164.1h10.8v4.4h-10.8z"/>
<path d="M99.2 164.1h9v4.4h-9z"/>
<path d="M108.2 164.1h9v4.4h-9z"/>
<path d="M117.2 164.1h9v4.4h-9z"/>
<path d="M134.7 164.1h10v4.4h-10z"/>
<path d="M144.7 164.1h10v4.4h-10z"/>
<path d="M154.7 164.1h10v4.4h-10z"/>
</g>
<path d="M18.9 183.3h178.1v10h-178.1z" fill="#cce5f3"/>
<g fill="none" stroke="#000" stroke-width=".2">
<path d="M18.9 151h178.1M18.9 156.5h178.1M18.9 151.1v26.1M46 156.4v21M58.4 156.4v21M90.7 156.4v21M99.2 156.4v21M126.2 156.4v21M134.7 156.4v21M164.7 156.4v21M173.2 156.4v21M197 151.1v26.1"/>
<path d="M18.9 168.5h178.1M18.9 172.9h178.1M18.9 177.3h178.1M58.4 164.1h32.4M69.2 164v13.4M79.9 164v13.4M99.1 164.1h27.2M108.2 164v13.4M117.2 164v13.4M134.6 164.1h30.2M144.7 164v13.4M154.7 164v13.4"/>
<path d="M18.9 183.3h178.1M18.9 193.3h178.1M18.9 197.7h178.1M18.9 183.4v53.9M70.8 193.3v44.2M114.8 193.3v44.2M142.2 193.3v44.2M169.6 193.3v44.2M197 183.4v53.9M18.9 202.2h178.1M18.9 206.6h178.1M18.9 211h178.1"/>
<path d="M18.9 215.4h178.1M18.9 219.8h178.1M18.9 224.2h178.1M18.9 228.6h178.1M18.9 233h178.1M18.9 237.4h178.1"/>
</g>
<g font-size="5.6">
<text x="169.4" y="16.4">TLDR5800</text>
<text x="50.7" y="33.8">High Intensity LED, Ø 5 mm Clear Package</text>
</g>
<text font-size="4.9" x="144.9" y="24">Vishay Semiconductors</text>
<text font-size="3.5" fill="#007ec4" x="42" y="21.9">www.vishay.com</text>
<g font-size="3.5">
<text x="112.9" y="41.5">FEATURES</text>
<text x="18.9" y="82.1">DESCRIPTION</text>
<text x="112.9" y="101.5">APPLICATIONS</text>
<text x="18.9" y="124.1">PRODUCT GROUP AND PACKAGE DATA</text>
<text x="21.5" y="155.1">PARTS TABLE</text>
<text x="21.5" y="191.7">TLDR5800</text>
<text x="21.5" y="187.5">ABSOLUTE MAXIMUM RATINGS (T</text>
<text x="89.7" y="187.5">= 25 °C, unless otherwise specified)</text>
</g>
<g font-size="3.2">
<text x="112.9" y="46.6">• Exceptional brightness</text>
<text x="115.8" y="50.5">(I</text>
<text x="123.1" y="50.5">= 2500 mcd at I</text>
<text x="147.6" y="50.5">= 20 mA)</text>
<text x="112.9" y="55.4">• Narrow viewing angle (ϕ = ± 4°)</text>
<text x="112.9" y="60.3">• Low forward voltage</text>
<text x="112.9" y="65.3">• 5 mm (T-1¾&quot;) clear package</text>
<text x="112.9" y="70.2">• Very high intensity even at low drive currents</text>
<text x="112.9" y="75.2">• Deep red color</text>
<text x="112.9" y="80.1">• Categorized for luminous intensity</text>
<text x="18.9" y="87.2">This LED contains the double heterojunction (DH) GaAlAs on</text>
<text x="112.9" y="85">• Outstanding material efficiency</text>
<text x="112.9" y="90">• Material</text>
<text x="129.4" y="90">categorization:</text>
<text x="152.6" y="90">for</text>
<text x="158.7" y="90">definitions</text>
<text x="175.5" y="90">of</text>
<text x="180.6" y="90">compliance</text>
<text x="18.9" y="91">GaAs technology.</text>
<text x="18.9" y="96">This deep red LED can be utilized over a wide range of drive</text>
<text x="115.8" y="93.9">please see www.vishay.com/doc?99912</text>
<text x="18.9" y="99.9">current. It can be DC or pulse driven to achieve desired light</text>
<text x="18.9" y="103.7">output.</text>
<text x="112.9" y="106.6">• Bright ambient lighting conditions</text>
<text x="18.9" y="108.7">A clear 5 mm package is used to provide an extremely high</text>
<text x="18.9" y="112.6">light intensity of more than 2000 mcd at a very narrow</text>
<text x="112.9" y="111.5">• Battery powered equipment</text>
<text x="18.9" y="116.4">viewing angle.</text>
<text x="112.9" y="116.4">• Indoor and outdoor information displays</text>
<text x="112.9" y="121.4">• Portable equipment</text>
<text x="18.9" y="129.1">• Product group: LED</text>
<text x="112.9" y="126.3">• Telecommunication indicators</text>
<text x="112.9" y="131.3">• General use</text>
<text x="18.9" y="134.1">• Package: 5 mm</text>
<text x="18.9" y="139">• Product series: standard</text>
<text x="18.9" y="144">• Angle of half intensity: ± 4°</text>
</g>
<g font-size="2.8">
<text x="59.2" y="159.6">LUMINOUS INTENSITY</text>
<text x="92.2" y="161.8">at I</text>
<text x="102.8" y="159.6">WAVELENGTH</text>
<text x="127.7" y="161.8">at I</text>
<text x="135.4" y="159.6">FORWARD VOLTAGE</text>
<text x="166.2" y="161.8">at I</text>
<text x="21.5" y="163.4">PART</text>
<text x="47.1" y="163.4">COLOR</text>
<text x="60.7" y="167.2">MIN.</text>
<text x="70.8" y="162.8">(mcd)</text>
<text x="71.4" y="167.2">TYP.</text>
<text x="81.7" y="167.2">MAX.</text>
<text x="91.9" y="165">(mA)</text>
<text x="100.6" y="167.2">MIN.</text>
<text x="109.6" y="167.2">TYP.</text>
<text x="109.7" y="162.8">(nm)</text>
<text x="118.1" y="167.2">MAX.</text>
<text x="127.4" y="165">(mA)</text>
<text x="136.6" y="167.2">MIN.</text>
<text x="146.6" y="167.2">TYP.</text>
<text x="148" y="162.8">(V)</text>
<text x="156.1" y="167.2">MAX.</text>
<text x="165.9" y="165">(mA)</text>
<text x="175.1" y="163.4">TECHNOLOGY</text>
<text x="21.5" y="171.6">TLDR5800</text>
<text x="49.6" y="171.6">Red</text>
<text x="60.7" y="171.6">1000</text>
<text x="71.4" y="171.6">2500</text>
<text x="84.8" y="171.6">-</text>
<text x="93.4" y="171.6">20</text>
<text x="103.1" y="171.6">-</text>
<text x="110.3" y="171.6">648</text>
<text x="121.1" y="171.6">-</text>
<text x="128.9" y="171.6">20</text>
<text x="139.1" y="171.6">-</text>
<text x="147.7" y="171.6">1.8</text>
<text x="157.7" y="171.6">2.2</text>
<text x="167.4" y="171.6">20</text>
<text x="174.5" y="171.6">GaAIAs on GaAs</text>
<text x="21.5" y="176">TLDR5800-AS12Z</text>
<text x="49.6" y="176">Red</text>
<text x="60.7" y="176">1000</text>
<text x="71.4" y="176">2500</text>
<text x="84.8" y="176">-</text>
<text x="93.4" y="176">20</text>
<text x="103.1" y="176">-</text>
<text x="110.3" y="176">648</text>
<text x="121.1" y="176">-</text>
<text x="128.9" y="176">20</text>
<text x="139.1" y="176">-</text>
<text x="147.7" y="176">1.8</text>
<text x="157.7" y="176">2.2</text>
<text x="167.4" y="176">20</text>
<text x="174.5" y="176">GaAIAs on GaAs</text>
<text x="21.5" y="196.4">PARAMETER</text>
<text x="80.8" y="196.4">TEST CONDITION</text>
<text x="122.4" y="196.4">SYMBOL</text>
<text x="151.2" y="196.4">VALUE</text>
<text x="179.9" y="196.4">UNIT</text>
<text x="21.5" y="200.9">Reverse voltage</text>
<text x="126.9" y="200.9">V</text>
<text x="155.1" y="200.9">6</text>
<text x="182.4" y="200.9">V</text>
<text x="21.5" y="209.7">Surge forward current</text>
<text x="21.5" y="205.3">DC forward current</text>
<text x="86.7" y="209.7">t</text>
<text x="89.7" y="209.7">≤ 10 μs</text>
<text x="125.9" y="209.7">I</text>
<text x="127.5" y="205.3">I</text>
<text x="154.3" y="205.3">50</text>
<text x="155.1" y="209.7">1</text>
<text x="181.1" y="205.3">mA</text>
<text x="182.4" y="209.7">A</text>
<text x="21.5" y="214.1">Power dissipation</text>
<text x="126.9" y="214.1">P</text>
<text x="153.5" y="214.1">100</text>
<text x="180.8" y="214.1">mW</text>
<text x="21.5" y="218.5">Junction temperature</text>
<text x="127.4" y="218.5">T</text>
<text x="153.5" y="218.5">100</text>
<text x="181.7" y="218.5">°C</text>
<text x="21.5" y="222.9">Operating temperature range</text>
<text x="21.5" y="227.3">Storage temperature range</text>
<text x="125.6" y="222.9">T</text>
<text x="126.2" y="227.3">T</text>
<text x="148.5" y="222.9">-40 to +100</text>
<text x="148.5" y="227.3">-55 to +100</text>
<text x="181.7" y="222.9">°C</text>
<text x="181.7" y="227.3">°C</text>
<text x="21.5" y="231.7">Soldering temperature</text>
<text x="77.7" y="231.7">t ≤ 5 s, 2 mm from body</text>
<text x="126.5" y="231.7">T</text>
<text x="153.5" y="231.7">260</text>
<text x="181.7" y="231.7">°C</text>
<text x="21.5" y="236.1">Thermal resistance junction/ambient</text>
<text x="125.3" y="236.1">R</text>
<text x="153.5" y="236.1">350</text>
<text x="180.6" y="236.1">K/W</text>
<text x="18.9" y="241.4">Note</text>
<text x="22.9" y="245.3">Driving the LED in reverse direction is suitable for a short term application</text>
<text x="18.9" y="263.3">Rev. 1.9, 16-Mar-15</text>
<text x="107.2" y="263.6">1</text>
<text x="163.6" y="263.3">Document Number: 83004</text>
<text x="76.2" y="267.1">For technical questions, contact: LED@vishay.com</text>
<text x="26.5" y="271">THIS DOCUMENT IS SUBJECT TO CHANGE WITHOUT NOTICE. THE PRODUCTS DESCRIBED HEREIN AND THIS DOCUMENT</text>
<text x="50.9" y="273.8">ARE SUBJECT TO SPECIFIC DISCLAIMERS, SET FORTH AT www.vishay.com/doc?91000</text>
</g>
<text font-size="2.6" x="83.5" y="188.1">amb</text>
<g font-size="2.4">
<text x="117.4" y="51">Vtyp</text>
<text x="145.4" y="51">F</text>
</g>
<g font-size="2.1">
<text x="96.4" y="162.3">F</text>
<text x="131.9" y="162.3">F</text>
<text x="170.4" y="162.3">F</text>
<text x="42.5" y="200">(1)</text>
<text x="128.6" y="201.4">R</text>
<text x="128.2" y="205.8">F</text>
<text x="87.6" y="210.2">p</text>
<text x="126.6" y="210.2">FSM</text>
<text x="128.8" y="214.6">V</text>
<text x="129.1" y="219">j</text>
<text x="127.2" y="223.4">amb</text>
<text x="127.8" y="227.8">stg</text>
<text x="128.1" y="232.2">sd</text>
<text x="127.3" y="236.6">thJA</text>
<text x="18.9" y="244.5">(1)</text>
</g>
<text font-size="1.9" fill="#231f20" x="78.8" y="74.9">19223</text>
</svg>
